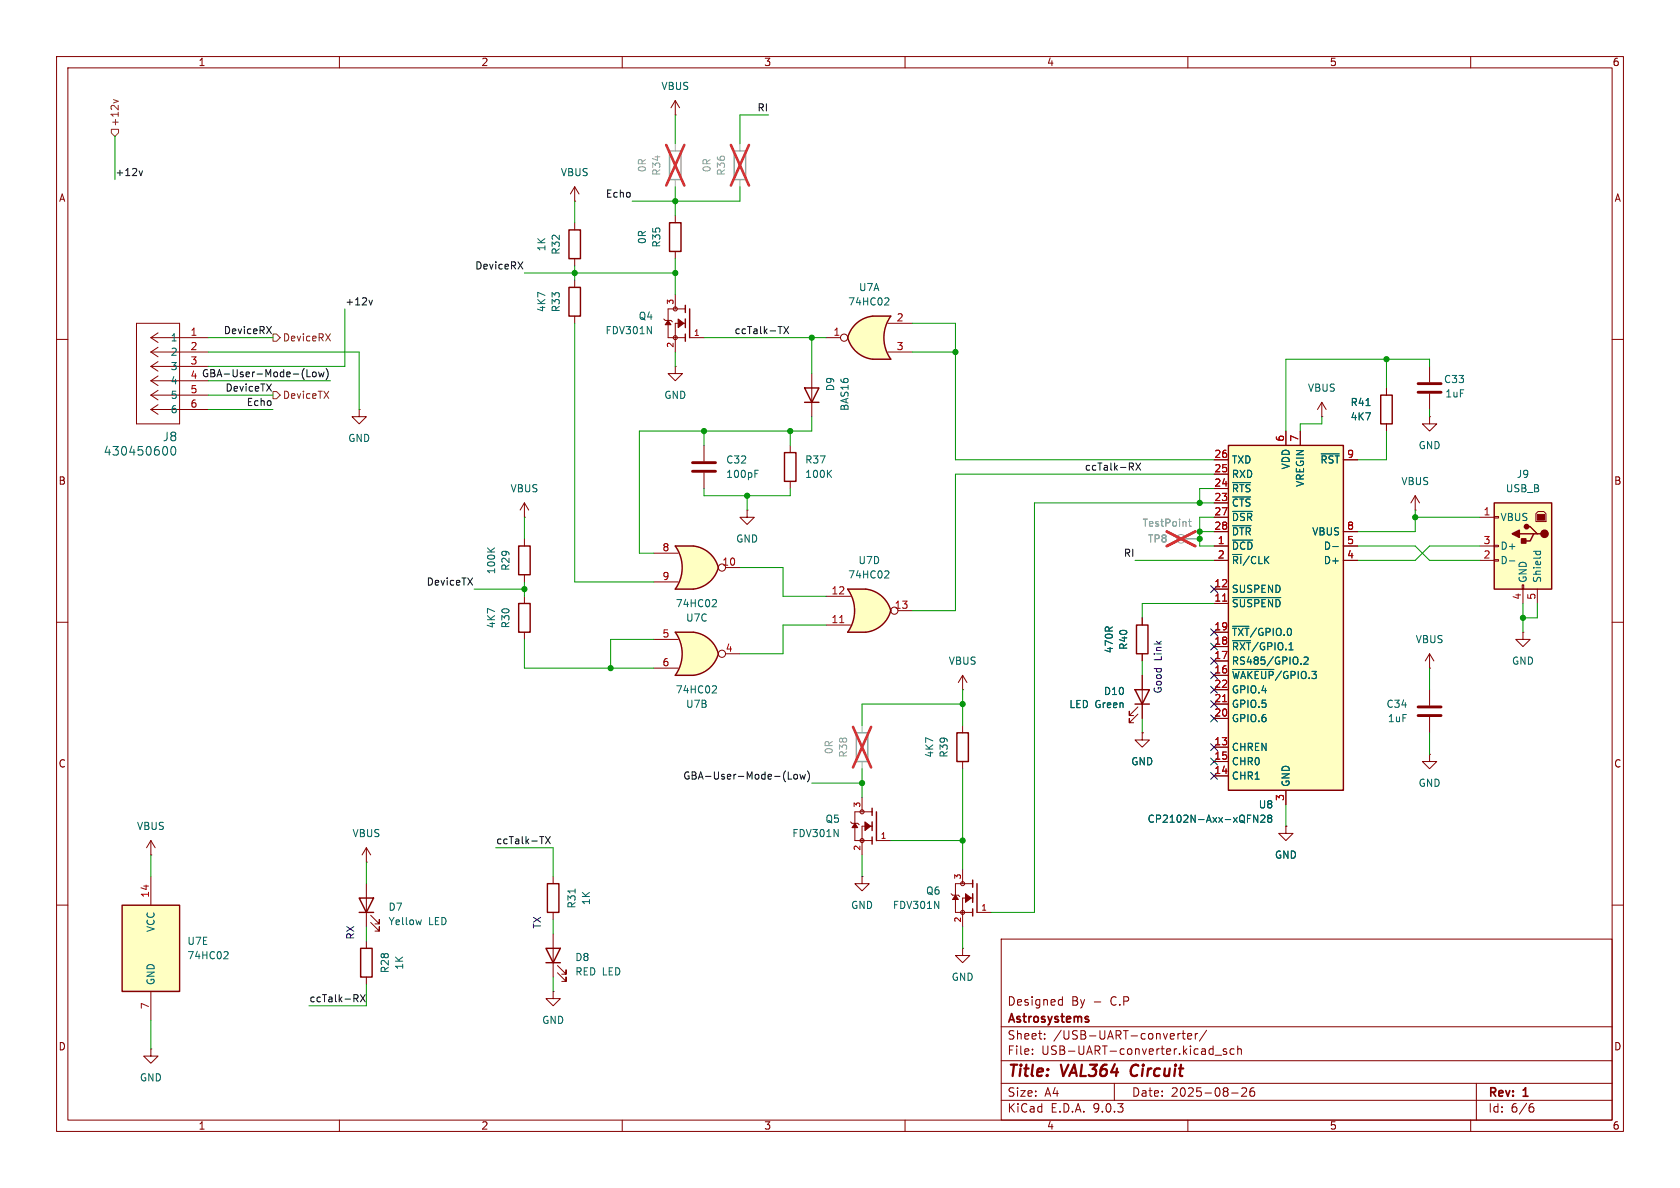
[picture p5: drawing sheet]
<svg xmlns="http://www.w3.org/2000/svg" width="297mm" height="210mm" viewBox="0 0 297 210" stroke-linecap="round" stroke-linejoin="round" font-family="sans-serif">
<g fill="none" stroke="#840000" stroke-width=".18">
<path d="M10 10h277v190h-277zM12 12h273v186h-273zM60 10v2M110 10v2M160 10v2M210 10v2M260 10v2M101.6 35.6h.1M101.6 33v2.6M101.6 39.4v1.2M101.6 33l.8 1.3M101.6 33l-.8 1.3"/>
<path d="M101.6 45.7v1.3M101.6 49.5v1.3M101.6 55.9v1.3M10 60h2M124.5 78.7v2.8M252.7 64.8v2.8M252.7 69.6v2.8M285 60h2M92.7 95.3v1.2M124.5 83.6v2.8M10 110h2M92.7 101.6v1.3"/>
<path d="M92.7 105.4v1.3M92.7 111.8v1.2M269.2 111.8v1.2h-1.2l1.2 1.3 1.3-1.3h-1.3M269.2 111.8h.1M285 110h2M201.9 129.5v1.3h-1.2l1.2 1.3 1.3-1.3h-1.3M201.9 129.5h.1M64.8 156.2v7.6M10 160h2M65.5 163.1l1.6 1.5v-.8v.8h-.8M65.5 161.8l1.6 1.5v-.7v.7h-.8M177 166h108v32h-108z"/>
<path d="M187.4 176.7l.4 .1M187.8 176.2v1.5M187.8 177.6l-.4 .1M285 160h2M60 198v2M110 198v2M160 198v2M177 194.5h108M177 191.5h108M177 187.5h108M177 181.5h108M182.5 186.3v.1"/>
<path d="M182.5 185.5v.1M184.7 183.6v.1M184.7 182.8v.1M197 191.5v3M208.2 182.7v1M208.7 182.7l-.3 .1-.2 .2M209 182.7h.5M209.2 182.2v1.3l.3 .2M210 183.2l.7-.1-.1-.3-.4-.1-.2 .2v.7h.6M210 198v2M211.3 182.7v1M211.7 182.7l-.2 .1-.2 .2"/>
<path d="M213.3 182.1l-1.3 2M214.8 186.5h1.2M216.8 185.5l-.3-.1-.3 .2 .1 .2 .5 .2v.3h-.6M217.7 193.2h1.2M218.2 185.5l-.5-.1-.2 .3v.4l.1 .2h.6M218.8 185.5l.2-.1 .4 .1 .1 .9M218.8 184.9v1.5M219.5 192.4l.6-.1 .2 .1 .1 .3-.9 1.1h.9M221.7 192.3a.59 .59 0 0 0-.7 .6v.6l.1 .2 .4 .1 .2-.1 .1-.5-.1-.3h-.5l-.2 .3M260 198v2M261 191.5v6.5M270.6 195.7h.4l.2 .3-.1 .5-.5 .1"/>
<path d="M271 195.1l-.4 .1"/>
</g>
<path d="M200.2 188.5a1.27 1.27 0 0 0 0 1.6" fill="none" stroke="#840000" stroke-width=".4"/>
<path d="M192.4 180.3v.3" fill="none" stroke="#840000" stroke-width=".3"/>
<path d="M100.6 40.6h2v5.1h-2zM100.6 50.8h2v5.1h-2zM91.7 96.5h2v5.1h-2zM91.7 106.7h2v5.1h-2zM63.5 158.8h2.5l-1.2 2.5zM63.5 161.3h2.5" fill="none" stroke="#840000" stroke-width=".25"/>
<path d="M86.2 96.9l.7 .7M87.4 96.9l-.7 .5M133.5 83.7h.4M133.5 83.1h.6M74.5 162.6l-.2 .9" fill="none" stroke="#006464" stroke-width=".18"/>
<g fill="none" stroke="#a1a1a1" stroke-width=".18">
<path d="M209.5 95.3h2.6"/>
<circle cx="208.8" cy="95.2" r=".76"/>
</g>
<path d="M210.1 92.2h.5M210.3 91.8v1.1l.3 .1" fill="none" stroke="#989898" stroke-width=".18"/>
<path d="M206.3 94l5 2.5M211.3 94l-5 2.5" fill="none" stroke="#e12e31" stroke-width=".46"/>
<path d="M250.7 67.8h4.1M250.7 69.3h4.1M122.4 81.8h4.1M122.4 83.3h4.1" fill="none" stroke="#840000" stroke-width=".51"/>
<path d="M264.2 88.9h10.1v15.2h-10.1z" fill="#ffffc2"/>
<path d="M264.2 88.9h10.1v15.2h-10.1zM268.6 94.4h2.5M269.9 93.1h.6l1.3 1.3h.6M271.8 94.4h-.7l-.6 1.2h-1.3M200.9 110.5h2v5.1h-2zM63.8 167.6h2v5.1h-2z" fill="none" stroke="#840000" stroke-width=".25"/>
<g fill="none" stroke="#840000" stroke-width=".18">
<path d="M261.6 91.4h2.6M261.6 96.5h2.6M261.6 99.1h2.6M264.2 91.3h.7v.3h-.7zM264.2 96.4h.7v.2h-.7zM264.2 98.9h.7v.3h-.7zM271.5 90.8l.4-.4h1l.4 .4v1.4h-1.8zM201.9 109.2v1.3M201.9 115.6v1.2M269.1 103.4h.3v.7h-.3zM269.2 104.1v2.6M271.8 104.1v2.6"/>
<path d="M64.8 166.4v1.2M64.8 172.7v1.3"/>
</g>
<path d="M271.8 90.9h1.2v1h-1.2z" fill="#840000" stroke="#840000" stroke-width=".18"/>
<g fill="#840000" stroke="#840000" stroke-width=".25">
<path d="M269 95.3h.7v.7h-.7z"/>
<path d="M267.3 94.4l1.3-.7v1.3z"/>
<circle cx="273" cy="94.4" r=".63"/>
<circle cx="269.9" cy="93.1" r=".38"/>
</g>
<path d="M266.8 99.2h1M271.1 97.5h1.3M271.6 97.5l-.1 .3M272.3 97.5l.1 .3" fill="none" stroke="#006464" stroke-width=".18"/>
<path d="M151.4 129.5h2v5.1h-2z" fill="none" stroke="#a1a1a1" stroke-width=".25"/>
<path d="M152.4 128.3v1.2M152.4 134.6v1.3" fill="none" stroke="#a1a1a1" stroke-width=".18"/>
<path d="M150.8 128.5l3.2 7.2M154 128.5l-3.2 7.2" fill="none" stroke="#e12e31" stroke-width=".46"/>
<path d="M149.9 111.8h3.1M149.9 104.1h3.1" fill="none" stroke="#ffffc2" stroke-width=".18"/>
<g fill="#ffffc2" stroke="#ffffc2" stroke-width=".18">
<path d="M153.1 104.1a5.2 5.2 0 0 1 4.4 3.9l-5 1.3z"/>
<path d="M152.5 106.7l5 1.2a5.1 5.1 0 0 1-4.4 3.9z"/>
</g>
<path d="M149.9 104.1h3.1v7.7h-3.1a6.6 6.6 0 0 0 0-7.7z" fill="#ffffc2"/>
<path d="M118.4 39.4h2v5.1h-2zM149.9 104.1h3.1a5.2 5.2 0 0 1 4.5 3.9 5.2 5.2 0 0 1-4.4 3.8h-3.2a6.6 6.6 0 0 0 0-7.7z" fill="none" stroke="#840000" stroke-width=".25"/>
<g fill="none" stroke="#840000" stroke-width=".18">
<path d="M119.4 38.1v1.3M119.4 44.5v1.2M146 110.5h4.4M146 105.4h4.4M158.7 108h2.6M97.8 175.3v1.2h1.3l-1.3 1.3-1.3-1.3h1.3M97.8 175.3h.1"/>
<circle cx="158.1" cy="107.9" r=".63"/>
</g>
<path d="M148.5 110.1h.7" fill="none" stroke="#a90000" stroke-width=".18"/>
<path d="M156.6 100.9l.4 .1 .1 .3-.7 .9h.7" fill="none" stroke="#006464" stroke-width=".18"/>
<path d="M118.4 26.7h2v5.1h-2z" fill="none" stroke="#a1a1a1" stroke-width=".25"/>
<path d="M119.4 25.4v1.3M119.4 31.8v1.2" fill="none" stroke="#a1a1a1" stroke-width=".18"/>
<path d="M117.8 25.6l3.2 7.2M121 25.6l-3.2 7.2" fill="none" stroke="#e12e31" stroke-width=".46"/>
<path d="M217.2 78.7h20.3v61h-20.3z" fill="#ffffc2"/>
<path d="M217.2 78.7h20.3v61h-20.3zM244.1 69.9h2v5h-2zM200.7 121.9h2.5l-1.3 2.6zM200.7 124.5h2.5" fill="none" stroke="#840000" stroke-width=".25"/>
<g fill="none" stroke="#840000" stroke-width=".18">
<path d="M227.3 76.2v2.5M229.9 76.2v2.5M233.7 73.7h.1M233.7 71.1l.7 1.3M233.7 71.1l-.8 1.3M233.7 71.1v2.6M245.1 68.6v1.3M245.1 74.9v1.3M214.6 81.3h2.6M214.6 94h2.6M214.6 96.5h2.6M214.6 99.1h2.6"/>
<path d="M214.6 83.8h2.6M214.6 86.4h2.6M214.6 88.9h2.6M214.6 91.4h2.6M237.5 81.3h2.5M237.5 94h2.5M237.5 96.5h2.5M237.5 99.1h2.5M201.9 119.4v7.6M214.6 104.1h2.6M214.6 106.7h2.6M214.6 111.8h2.6"/>
<path d="M214.6 114.3h2.6M214.6 116.8h2.6M214.6 119.4h2.6M201.2 126.2l-1.6 1.6v-.8v.8h.8M201.2 125l-1.6 1.5v-.8v.8h.8M214.6 121.9h2.6M214.6 124.5h2.6M214.6 127h2.6M214.6 132.1h2.6M214.6 134.6h2.6M214.6 137.2h2.6M227.3 139.7v2.5"/>
<path d="M252.7 121.9v2.8M252.7 126.7v2.8M26.7 151.1h.1M26.7 148.6l-.8 1.3M26.7 148.6l.7 1.3M26.7 148.6v2.5M170.2 167.6v1.3h-1.3l1.3 1.3 1.2-1.3h-1.2M170.2 167.6h.1M26.7 185.4v1.3h1.2l-1.2 1.3-1.3-1.3h1.3M26.7 185.4h.1"/>
</g>
<g fill="none" stroke="#006464" stroke-width=".18">
<path d="M241.5 71.7h.7M217.9 85.3h3.2M217.9 87.9h3.2M217.9 90.4h3.5M217.9 92.9h3.3M217.9 95.5h3.6M233.6 80.2h3.2M235.6 96.6h1M217.9 105.6h8.5M217.9 110.7h2.9M217.9 113.3h3.2M217.9 118.3h7.3"/>
<path d="M230 117.3v.1M230.5 116.3l.5-.2 .3 .4-.8 .9h.8M221.6 144.1l.8 1.3v-1.3M222.9 144.2l.5-.1 .2 .4-.8 .9h.8M224.3 144.6l-.2-.2 .2-.3h.3l.2 .2-.2 .3M224.3 144.6l-.2 .3 .1 .3 .1 .2 .4-.1 .1-.2v-.2l-.2-.3M224.3 144.6h.3"/>
</g>
<path d="M216.1 106.3h.8M216.1 124h.8" fill="none" stroke="#a90000" stroke-width=".18"/>
<path d="M250.7 125h4.1M250.7 126.5h4.1" fill="none" stroke="#840000" stroke-width=".51"/>
<path d="M21.6 160h10.1v15.3h-10.1z" fill="#ffffc2"/>
<g fill="none" stroke="#840000" stroke-width=".25">
<path d="M121.2 54v1.2M121.2 56.4v1.5M121.2 59.1v1.2M121.9 54.6v5.1M169.2 129.5h2v5.1h-2zM96.8 156.2h2v5.1h-2zM154.2 142.9v1.2M154.2 145.3v1.5M154.2 148v1.2M154.9 143.5v5.1M172 155.6v1.2M172 158v1.5"/>
<path d="M172.7 156.2v5.1M21.6 160h10.1v15.3h-10.1zM96.5 167.6h2.6l-1.3 2.6zM96.5 170.2h2.6M172 160.7v1.2"/>
</g>
<g fill="none" stroke="#840000" stroke-width=".18">
<path d="M117.3 56.4l.3 .2h1l.3 .3M119.4 52.1v2.5M121.2 54.6h-3.1v5.1h3.1M121.2 57.2h-1.8v5M121.9 59.7h2.6M250.2 90.2h.1M250.2 87.6l.8 1.3M250.2 87.6l-.8 1.3M250.2 87.6v2.6M170.2 119.4v2.5M170.2 119.4l.7 1.3M170.2 119.4l-.8 1.3"/>
<path d="M252.7 118.1h.1M252.7 115.6l.8 1.2M252.7 115.6l-.7 1.2M252.7 115.6v2.5M170.2 121.9h.1M170.2 128.3v1.2M170.2 134.6v1.3M26.7 154.9v5.1M97.8 154.9v1.3M150.4 145.3l.2 .2h1l.3 .3M152.4 154.9v1.3h-1.3l1.3 1.3 1.3-1.3h-1.3M152.4 154.9h.1"/>
<path d="M152.4 141v2.5M154.2 143.5h-3.1v5.1h3.1M154.2 146.1h-1.8v5M154.9 148.6h2.6M168.1 158l.3 .2h1l.3 .3M170.2 153.7v2.5M172 158.8h-1.8v5M172 156.2h-3.1v5.1h3.1M227.3 146.1v1.2h-1.2l1.2 1.3 1.3-1.3h-1.3M227.3 146.1h.1M26.7 175.3v5M97.8 161.3v1.3"/>
<path d="M97.8 165.1v7.6M98.6 172l1.5 1.5v-.8v.8h-.8M98.6 170.7l1.5 1.5v-.7v.7h-.8M172.7 161.3h2.6"/>
<circle cx="119.4" cy="54.6" r=".36"/>
<circle cx="119.4" cy="59.7" r=".36"/>
<circle cx="152.4" cy="143.5" r=".36"/>
<circle cx="152.4" cy="148.6" r=".36"/>
<circle cx="170.2" cy="156.2" r=".36"/>
<circle cx="170.2" cy="161.3" r=".36"/>
</g>
<path d="M101.7 157.1v.8M39.8 168.2l.4 .1 .1 .3-.8 .9h.8" fill="none" stroke="#006464" stroke-width=".18"/>
<g fill="#840000" stroke="#840000" stroke-width=".18">
<path d="M170.7 158l1 .8-1 .7z"/>
<path d="M168.9 158.2l.5 .8h-1z"/>
<path d="M119.9 56.4l1 .8-1 .7z"/>
<path d="M118.1 56.6l.5 .8h-1z"/>
<path d="M152.9 145.3l1 .8-1 .7z"/>
<path d="M151.1 145.5l.5 .8h-1z"/>
</g>
<path d="M119.4 111.8h3.2M119.4 119.4h3.2" fill="none" stroke="#ffffc2" stroke-width=".18"/>
<g fill="#ffffc2" stroke="#ffffc2" stroke-width=".18">
<path d="M122 114.2l5 1.4a5.2 5.2 0 0 1-4.4 3.8z"/>
<path d="M122.6 111.8a5.1 5.1 0 0 1 4.4 3.8l-5 1.3z"/>
</g>
<path d="M119.4 111.8h3.2v7.6h-3.2a6.7 6.7 0 0 0 0-7.6z" fill="#ffffc2"/>
<path d="M122.6 111.8h-3.2a6.6 6.6 0 0 1 0 7.6h3.2M122.6 111.8a5.1 5.1 0 0 1 4.4 3.8M127 115.6a5.2 5.2 0 0 1-4.4 3.8" fill="none" stroke="#840000" stroke-width=".25"/>
<g fill="none" stroke="#840000" stroke-width=".18">
<path d="M119.4 17.8l.7 1.3M119.4 17.8l-.8 1.3M119.4 17.8v2.5M119.4 20.3h.1M115.6 113h4.3M115.6 118.1h4.3M128.3 115.6h2.5"/>
<circle cx="127.6" cy="115.6" r=".63"/>
</g>
<path d="M126.1 121.2l.4 .1 .2 .3-.8 .9h.8" fill="none" stroke="#006464" stroke-width=".18"/>
<path d="M129.8 26.7h2v5.1h-2z" fill="none" stroke="#a1a1a1" stroke-width=".25"/>
<path d="M130.8 25.4v1.3M130.8 31.8v1.2" fill="none" stroke="#a1a1a1" stroke-width=".18"/>
<path d="M129.2 25.6l3.2 7.2M132.4 25.6l-3.2 7.2" fill="none" stroke="#e12e31" stroke-width=".46"/>
<path d="M119.4 96.5h3.2M119.4 104.1h3.2" fill="none" stroke="#ffffc2" stroke-width=".18"/>
<g fill="#ffffc2" stroke="#ffffc2" stroke-width=".18">
<path d="M122 99l5 1.3a5.2 5.2 0 0 1-4.4 3.8z"/>
<path d="M122.6 96.5a5.1 5.1 0 0 1 4.4 3.8l-5 1.3z"/>
</g>
<path d="M119.4 96.5h3.2v7.6h-3.2a6.7 6.7 0 0 0 0-7.6z" fill="#ffffc2"/>
<path d="M142.2 68.6h2.6l-1.3 2.5zM142.2 71.1h2.6M122.6 96.5h-3.2a6.6 6.6 0 0 1 0 7.6h3.2M122.6 96.5a5.1 5.1 0 0 1 4.4 3.8M127 100.3a5.2 5.2 0 0 1-4.4 3.8" fill="none" stroke="#840000" stroke-width=".25"/>
<g fill="none" stroke="#840000" stroke-width=".18">
<path d="M143.5 66v7.7M115.6 97.8h4.3M115.6 102.9h4.3M128.3 100.3h2.5M252.7 133.4v1.2h-1.2l1.2 1.3 1.3-1.3h-1.3M252.7 133.4h.1"/>
<circle cx="127.6" cy="100.3" r=".63"/>
</g>
<path d="M126.1 106l.4 .1 .2 .3-.8 .9h.8" fill="none" stroke="#006464" stroke-width=".18"/>
<path d="M154.3 55.9h3.2M154.3 63.5h3.2" fill="none" stroke="#ffffc2" stroke-width=".18"/>
<g fill="#ffffc2" stroke="#ffffc2" stroke-width=".18">
<path d="M149.9 59.7l5-1.4-.6 5.2a5.2 5.2 0 0 1-4.4-3.8z"/>
<path d="M151.1 57.4a5.1 5.1 0 0 1 3.2-1.5l.5 5.1-4.9-1.3 .4-1.2z"/>
</g>
<path d="M154.3 55.9h3.2a6.6 6.6 0 0 0 0 7.6h-3.2z" fill="#ffffc2"/>
<path d="M151.1 57.4a5.1 5.1 0 0 1 3.2-1.5h3.2a6.6 6.6 0 0 0 0 7.6h-3.2a5.2 5.2 0 0 1-4.4-3.8l.4-1.2zM138.7 80h2v5.1h-2z" fill="none" stroke="#840000" stroke-width=".25"/>
<g fill="none" stroke="#840000" stroke-width=".18">
<path d="M24.1 57.2h7.6v17.7h-7.6zM26.7 59.7h10.1M26.7 59.7l1.2 .8M27.9 58.8l-1.2 .9M146 59.7h2.6M157 57.2h4.3M26.7 62.2h10.1M26.7 62.2l1.2 .9M26.7 64.8h10.1M26.7 64.8l1.2 .8M26.7 67.3h10.1M26.7 67.3l1.2 .9"/>
<path d="M26.7 69.9h10.1M26.7 69.9l1.2 .8M26.7 72.4h10.1M26.7 72.4l1.2 .8M27.9 61.4l-1.2 .8M27.9 63.9l-1.2 .9M27.9 66.5l-1.2 .8M27.9 69l-1.2 .9M27.9 71.5l-1.2 .9M63.5 72.4v1.3h-1.3l1.3 1.2 1.3-1.2h-1.3M63.5 72.4h.1M119.4 64.8v1.2h-1.3l1.3 1.3 1.2-1.3h-1.2"/>
<path d="M119.4 64.8h.1M139.7 78.7v1.3M157 62.2h4.3M227.3 76.2v2.5M229.9 76.2v2.5M245.1 68.6v1.3M245.1 74.9v1.3M252.7 73.7v1.2h-1.2l1.2 1.3 1.3-1.3h-1.3M252.7 73.7h.1M92.7 91.4h.1M92.7 88.9l.8 1.3M92.7 88.9l-.8 1.3"/>
<path d="M92.7 88.9v2.5M132.1 90.2v1.2h-1.3l1.3 1.3 1.2-1.3h-1.2M132.1 90.2h.1M139.7 85.1v1.3M214.6 81.3h2.6M214.6 94h2.6M214.6 96.5h2.6M214.6 99.1h2.6M214.6 83.8h2.6M214.6 86.4h2.6M214.6 88.9h2.6M214.6 91.4h2.6"/>
<path d="M237.5 81.3h2.5M237.5 94h2.5M237.5 96.5h2.5M237.5 99.1h2.5M201.9 109.2v1.3M201.9 115.6v1.2M201.9 119.4v2.5M214.6 104.1h2.6M214.6 106.7h2.6M214.6 111.8h2.6M214.6 114.3h2.6M214.6 116.8h2.6"/>
<path d="M214.6 119.4h2.6M201.9 129.5h.1M201.9 124.5v2.5M214.6 121.9h2.6M214.6 124.5h2.6M214.6 127h2.6M214.6 132.1h2.6M214.6 134.6h2.6M214.6 137.2h2.6M227.3 139.7v2.5M64.8 152.4h.1M64.8 149.9l-.8 1.2"/>
<path d="M64.8 149.9l.7 1.2M64.8 149.9v2.5M227.3 146.1h.1"/>
<circle cx="149.2" cy="59.7" r=".63"/>
</g>
<g fill="none" stroke="#006464" stroke-width=".18">
<path d="M156.6 52.6l.4 .1 .1 .3-.7 .9h.7M29.5 79.1l.1 .4-.1 .8M30.6 78.9a.95 .95 0 0 0 0 1.6 .83 .83 0 0 0 .6-.7 .83 .83 0 0 0-.3-.8l-.2-.1M241.5 71.7h.7M146.5 83.7l.5 .7M147 83.1l-.7 .8M217.9 85.3h3.2M217.9 87.9h3.2M217.9 90.4h3.5M217.9 92.9h3.3M217.9 95.5h3.6M233.6 80.2h3.2"/>
<path d="M235.6 96.6h1M217.9 105.6h8.5M217.9 110.7h2.9M217.9 113.3h3.2M217.9 118.3h7.3M230 117.3v.1M230.5 116.3l.5-.2 .3 .4-.8 .9h.8M221.6 144.1l.8 1.3v-1.3M222.9 144.2l.5-.1 .2 .4-.8 .9h.8M224.3 144.6l-.2-.2 .2-.3h.3l.2 .2-.2 .3M224.3 144.6l-.2 .3 .1 .3 .1 .2 .4-.1 .1-.2v-.2l-.2-.3M224.3 144.6h.3"/>
</g>
<path d="M20.1 17.6l.8 .3-.8 .3M19.7 22.9h1.3v.6l-.7 .6-.6-.6zM48.3 59.1h.6l.6 .6-.6 .6h-.6zM57.6 59l.8 1.3M58.4 59l-.8 1.3M48.3 69.2h.6l.6 .7-.6 .6h-.6z" fill="none" stroke="#725600" stroke-width=".18"/>
<g fill="none" stroke="#0f0f0f" stroke-width=".18">
<path d="M24.6 30.2l.3 .8 .3-.8M47.1 57.7l.9 1.3M48 57.7l-.9 1.3M65.2 53.1l.3 .8 .3-.8M91.6 46.3l.8 1.3M92.4 46.3l-.8 1.3M138.6 57.7l.8 1.3M139.4 57.7l-.8 1.3M54.3 65.3v1.3h.6M55.4 65.8h.3l.2 .2v.4l-.2 .2-.3-.1-.2-.1zM56.3 65.8l.3 .8 .2-.6 .2 .6 .3-.8M57.7 65.2a1.46 1.46 0 0 1 0 1.9"/>
<path d="M200.8 81.8l.8 1.3M201.6 81.8l-.8 1.3M139.4 136.5v1.2h.6M140.4 137l.2-.1 .3 .1 .1 .5-.1 .2h-.3l-.2-.1zM141.4 136.9l.3 .8 .2-.6 .2 .6 .3-.8M142.7 136.3a1.46 1.46 0 0 1 0 1.9M96.4 147.9l.9 1.3M97.3 147.9l-.9 1.3M63.7 175.8l.9 1.3M64.6 175.8l-.9 1.3"/>
</g>
<g fill="none" stroke="#009600" stroke-width=".18">
<path d="M20.3 24.1v7.7M101.6 35.6v3.8M119.4 20.3v5.1M119.4 33v5.1M130.8 33v2.6h-19M135.9 20.3h-5.1v5.1M36.8 59.7h11.5M61 54.6v10.2h-24.2M92.7 48.3h26.7M101.6 57.2v45.7h14M101.6 47v2.5M119.4 45.7v6.4"/>
<path d="M124.5 59.7h21.5M143.5 59.7v6.3M161.3 57.2h7.6v24.1h45.7M36.8 62.2h26.7v10.2M36.8 67.3h21.6M36.8 72.4h11.5M36.8 69.9h11.5M119.4 62.2v2.6M124.5 76.2v2.5M139.7 76.2v2.5M143.5 73.7v2.5h-30.5v21.6h2.6M161.3 62.2h7.6"/>
<path d="M233.7 73.7v1.2h-3.8v1.3M245.1 76.2v5.1h-5.1M245.1 63.5v5.1M252.7 64.8v-1.3h-25.4v12.7M252.7 72.4v1.3M92.7 91.4v3.9M124.5 86.4v1.2h15.2v-1.2M132.1 87.6v2.6M200.7 99.1h13.9M212.1 94h2.5M214.6 88.9h-31.7v72.4h-7.6M214.6 86.4h-2.5v2.5"/>
<path d="M214.6 91.4h-2.5v5.1h2.5M214.6 83.8h-45.7v24.2h-7.6M240 96.5h10.2l2.5 2.6h8.9M250.2 90.2v3.8h-10.2M250.2 91.4h11.4M261.6 96.5h-8.9l-2.5 2.6h-10.2M83.8 104.1h8.9M92.7 113v5.1h22.9M92.7 102.9v2.5M115.6 113h-7.7v5.1M130.8 100.3h7.6v5.1h7.6M146 110.5h-7.6v5.1h-7.6"/>
<path d="M201.9 116.8v2.6M214.6 106.7h-12.7v2.5M252.7 118.1v3.8M269.2 106.7v5.1M271.8 106.7v2.5h-2.6M143.5 138.4h8.9M152.4 135.9v5.1M170.2 124.5h-17.8v3.8M170.2 121.9v6.4M170.2 135.9v17.8M201.9 127v2.5M252.7 129.5v3.9"/>
<path d="M26.7 151.1v3.8M64.8 152.4v3.8M87.6 149.9h10.2v5M152.4 151.1v3.8M157.5 148.6h12.7M227.3 142.2v3.9M64.8 163.8v2.6M64.8 174v3.8h-10.2M97.8 162.6v2.5M97.8 172.7v2.6M170.2 163.8v3.8M26.7 180.3v5.1"/>
</g>
<g fill="none" stroke="#000084" stroke-width=".18">
<path d="M214 103.5l1.2 1.2M214 118.8l1.2 1.2M214 116.2l1.2 1.2M214 113.7l1.2 1.2M214 111.2l1.2 1.2M215.2 103.5l-1.2 1.2M215.2 118.8l-1.2 1.2M215.2 116.2l-1.2 1.2M215.2 113.7l-1.2 1.2M215.2 111.2l-1.2 1.2M214 126.4l1.2 1.2M214 131.5l1.2 1.2"/>
<path d="M214 123.9l1.2 1.2M214 134l1.2 1.2M214 136.6l1.2 1.2M214 121.3l1.2 1.2M215.2 126.4l-1.2 1.2M215.2 131.5l-1.2 1.2M215.2 123.9l-1.2 1.2M215.2 134l-1.2 1.2M215.2 136.6l-1.2 1.2M215.2 121.3l-1.2 1.2"/>
</g>
<path d="M210.1 92.2h.5M210.3 91.8v1.1l.3 .1" fill="none" stroke="#989898" stroke-width=".18"/>
<path d="M209.5 95.3h2.6" fill="none" stroke="#a1a1a1" stroke-width=".18"/>
<path d="M206.3 94l5 2.5M211.3 94l-5 2.5" fill="none" stroke="#e12e31" stroke-width=".46"/>
<path d="M216.1 106.3h.8M216.1 124h.8" fill="none" stroke="#a90000" stroke-width=".18"/>
<g fill="#009600" stroke="#009600" stroke-width=".18">
<circle cx="212.1" cy="88.9" r=".46"/>
<circle cx="212.1" cy="94" r=".46"/>
<circle cx="168.9" cy="62.2" r=".46"/>
<circle cx="170.2" cy="124.5" r=".46"/>
<circle cx="139.7" cy="76.2" r=".46"/>
<circle cx="124.5" cy="76.2" r=".46"/>
<circle cx="143.5" cy="59.7" r=".46"/>
<circle cx="119.4" cy="35.6" r=".46"/>
<circle cx="152.4" cy="138.4" r=".46"/>
<circle cx="107.9" cy="118.1" r=".46"/>
<circle cx="170.2" cy="148.6" r=".46"/>
<circle cx="212.1" cy="95.3" r=".46"/>
<circle cx="269.2" cy="109.2" r=".46"/>
<circle cx="250.2" cy="91.4" r=".46"/>
<circle cx="245.1" cy="63.5" r=".46"/>
<circle cx="101.6" cy="48.3" r=".46"/>
<circle cx="119.4" cy="48.3" r=".46"/>
<circle cx="132.1" cy="87.6" r=".46"/>
<circle cx="92.7" cy="104.1" r=".46"/>
</g>
<g font-size="2.8" fill="#840000">
<text x="178" y="190.9">Title:</text>
<text x="187.7" y="190.9">VAL364</text>
<text x="200.7" y="190.9">Circuit</text>
</g>
<g font-size="2.1" fill="#006464">
<text x="18.2" y="80.7">430450600</text>
<text x="28.7" y="78.2">J8</text>
</g>
<g font-size="2.1" fill="#840000">
<text x="178" y="178">Designed</text>
<text x="189.4" y="178">By</text>
<text x="193.3" y="178">-</text>
<text x="196.5" y="178">C.P</text>
<text x="178" y="184">Sheet:</text>
<text x="178" y="181.2">Astrosystems</text>
<text x="186.2" y="184">/USB-UART-converter/</text>
<text x="178" y="186.7">File:</text>
<text x="184.1" y="186.7">USB-UART-converter.kicad_sch</text>
<text x="178" y="196.9">KiCad</text>
<text x="178" y="194.1">Size:</text>
<text x="184.7" y="194.1">A4</text>
<text x="185.7" y="196.9">E.D.A.</text>
<text x="193.3" y="196.9">9.0.3</text>
<text x="200" y="194.1">Date:</text>
<text x="207" y="194.1">2025-08-26</text>
<text x="263" y="194.3">Rev:</text>
<text x="263" y="196.9">Id:</text>
<text x="267.1" y="196.9">6/6</text>
<text x="269.4" y="194.3">1</text>
</g>
<g font-size="1.8" fill="#840000">
<text x="35" y="11.9">1</text>
<text x="85" y="11.9">2</text>
<text x="135" y="11.9">3</text>
<text x="185" y="11.9">4</text>
<text x="235" y="11.9">5</text>
<text x="285" y="11.9">6</text>
<text x="10.3" y="35.9">A</text>
<text x="285.3" y="35.9">A</text>
<text x="10.3" y="85.9">B</text>
<text x="285.3" y="85.9">B</text>
<text x="10.3" y="135.9">C</text>
<text x="285.3" y="135.9">C</text>
<text x="10.3" y="185.9">D</text>
<text x="285.3" y="185.9">D</text>
<text x="35" y="199.9">1</text>
<text x="85" y="199.9">2</text>
<text x="135" y="199.9">3</text>
<text x="185" y="199.9">4</text>
<text x="235" y="199.9">5</text>
<text x="285" y="199.9">6</text>
</g>
<g font-size="1.8" fill="#006464">
<text x="116.8" y="16.1">VBUS</text>
<text x="99" y="31.3">VBUS</text>
<text x="96.6" y="44.5" transform="rotate(-90 96.6 44.5)">1K</text>
<text x="99.2" y="45.1" transform="rotate(-90 99.2 45.1)">R32</text>
<text x="114.4" y="43.3" transform="rotate(-90 114.4 43.3)">0R</text>
<text x="116.9" y="43.9" transform="rotate(-90 116.9 43.9)">R35</text>
<text x="151.8" y="51.7">U7A</text>
<text x="96.6" y="55.3" transform="rotate(-90 96.6 55.3)">4K7</text>
<text x="99.2" y="55.3" transform="rotate(-90 99.2 55.3)">R33</text>
<text x="107" y="59.3">FDV301N</text>
<text x="112.8" y="56.7">Q4</text>
<text x="149.8" y="54.2">74HC02</text>
<text x="30.1" y="60.6">1</text>
<text x="30.1" y="63.1">2</text>
<text x="30.1" y="65.6">3</text>
<text x="30.1" y="68.2">4</text>
<text x="30.1" y="70.7">5</text>
<text x="117.3" y="70.7">GND</text>
<text x="147.7" y="69.2" transform="rotate(-90 147.7 69.2)">D9</text>
<text x="231.1" y="69.4">VBUS</text>
<text x="238.7" y="72">R41</text>
<text x="255.2" y="67.9">C33</text>
<text x="255.4" y="70.5">1uF</text>
<text x="30.1" y="73.3">6</text>
<text x="150.2" y="72.7" transform="rotate(-90 150.2 72.7)">BAS16</text>
<text x="238.7" y="74.5">4K7</text>
<text x="61.5" y="78.3">GND</text>
<text x="128.3" y="82.1">C32</text>
<text x="142.2" y="82.1">R37</text>
<text x="217.7" y="82.1">TXD</text>
<text x="228.2" y="83.1" transform="rotate(-90 228.2 83.1)">VDD</text>
<text x="233.3" y="82.1">~{RST}</text>
<text x="250.7" y="79.6">GND</text>
<text x="90.2" y="87.2">VBUS</text>
<text x="128.3" y="84.7">100pF</text>
<text x="142.2" y="84.7">100K</text>
<text x="217.7" y="84.7">RXD</text>
<text x="217.7" y="87.2">~{RTS}</text>
<text x="217.7" y="89.8">~{CTS}</text>
<text x="230.7" y="86.2" transform="rotate(-90 230.7 86.2)">VREGIN</text>
<text x="247.6" y="86">VBUS</text>
<text x="266.1" y="87.2">USB_B</text>
<text x="268" y="84.7">J9</text>
<text x="217.7" y="92.3">~{DSR}</text>
<text x="217.7" y="94.8">~{DTR}</text>
<text x="231.9" y="94.8">VBUS</text>
<text x="265.2" y="92.3">VBUS</text>
<text x="87.7" y="101.6" transform="rotate(-90 87.7 101.6)">100K</text>
<text x="90.3" y="101" transform="rotate(-90 90.3 101)">R29</text>
<text x="130" y="96.1">GND</text>
<text x="151.7" y="99.9">U7D</text>
<text x="217.7" y="97.4">~{DCD}</text>
<text x="217.7" y="99.9">~{RI}/CLK</text>
<text x="233.9" y="97.4">D-</text>
<text x="233.9" y="99.9">D+</text>
<text x="265.2" y="97.4">D+</text>
<text x="265.2" y="99.9">D-</text>
<text x="119.4" y="107.5">74HC02</text>
<text x="149.8" y="102.5">74HC02</text>
<text x="217.7" y="105">SUSPEND</text>
<text x="217.7" y="107.5">~{SUSPEND}</text>
<text x="270.1" y="103.1" transform="rotate(-90 270.1 103.1)">GND</text>
<text x="272.6" y="103.1" transform="rotate(-90 272.6 103.1)">Shield</text>
<text x="87.7" y="111.2" transform="rotate(-90 87.7 111.2)">4K7</text>
<text x="90.3" y="111.2" transform="rotate(-90 90.3 111.2)">R30</text>
<text x="121.2" y="110.1">U7C</text>
<text x="217.7" y="112.6">~{TXT}/GPIO.0</text>
<text x="250.2" y="113.9">VBUS</text>
<text x="167.6" y="117.7">VBUS</text>
<text x="197" y="115.6" transform="rotate(-90 197 115.6)">470R</text>
<text x="199.5" y="115" transform="rotate(-90 199.5 115)">R40</text>
<text x="217.7" y="115.2">~{RXT}/GPIO.1</text>
<text x="217.7" y="117.7">RS485/GPIO.2</text>
<text x="267.2" y="117.7">GND</text>
<text x="119.4" y="122.8">74HC02</text>
<text x="121.2" y="125.3">U7B</text>
<text x="188.9" y="125.4">LED Green</text>
<text x="195.1" y="123.1">D10</text>
<text x="217.7" y="120.2">~{WAKEUP}/GPIO.3</text>
<text x="217.7" y="122.8">GPIO.4</text>
<text x="217.7" y="125.3">GPIO.5</text>
<text x="245" y="125.3">C34</text>
<text x="217.7" y="127.9">GPIO.6</text>
<text x="245.3" y="127.9">1uF</text>
<text x="165.2" y="134" transform="rotate(-90 165.2 134)">4K7</text>
<text x="167.7" y="134" transform="rotate(-90 167.7 134)">R39</text>
<text x="199.9" y="135.5">GND</text>
<text x="217.7" y="132.9">CHREN</text>
<text x="217.7" y="135.5">CHR0</text>
<text x="217.7" y="138">CHR1</text>
<text x="222.4" y="143.1">U8</text>
<text x="228.2" y="139.2" transform="rotate(-90 228.2 139.2)">GND</text>
<text x="250.7" y="139.3">GND</text>
<text x="24.1" y="146.9">VBUS</text>
<text x="62.2" y="148.2">VBUS</text>
<text x="140" y="148.2">FDV301N</text>
<text x="145.8" y="145.6">Q5</text>
<text x="202.8" y="145.6">CP2102N-Axx-xQFN28</text>
<text x="225.3" y="152">GND</text>
<text x="68.6" y="161.2">D7</text>
<text x="102" y="160.7" transform="rotate(-90 102 160.7)">R31</text>
<text x="104.5" y="160.1" transform="rotate(-90 104.5 160.1)">1K</text>
<text x="150.4" y="160.9">GND</text>
<text x="157.8" y="160.9">FDV301N</text>
<text x="163.6" y="158.3">Q6</text>
<text x="27.5" y="164.9" transform="rotate(-90 27.5 164.9)">VCC</text>
<text x="33" y="167.2">U7E</text>
<text x="68.6" y="163.7">Yellow</text>
<text x="75.7" y="163.7">LED</text>
<text x="33" y="169.8">74HC02</text>
<text x="68.9" y="172.1" transform="rotate(-90 68.9 172.1)">R28</text>
<text x="71.5" y="171.5" transform="rotate(-90 71.5 171.5)">1K</text>
<text x="101.6" y="170.1">D8</text>
<text x="101.6" y="172.6">RED LED</text>
<text x="168.1" y="173.6">GND</text>
<text x="27.5" y="174.2" transform="rotate(-90 27.5 174.2)">GND</text>
<text x="95.8" y="181.2">GND</text>
<text x="24.6" y="191.4">GND</text>
</g>
<g font-size="1.8" fill="#725600">
<text x="21.2" y="22.5" transform="rotate(-90 21.2 22.5)">+12v</text>
<text x="49.9" y="60.6">DeviceRX</text>
<text x="49.9" y="70.7">DeviceTX</text>
</g>
<g font-size="1.8" fill="#0f0f0f">
<text x="133.8" y="19.8">RI</text>
<text x="20.3" y="31.2">+12v</text>
<text x="107" y="35">Echo</text>
<text x="83.9" y="47.7">DeviceRX</text>
<text x="39.5" y="59.2">DeviceRX</text>
<text x="61" y="54.1">+12v</text>
<text x="129.8" y="59.2">ccTalk-TX</text>
<text x="33.6" y="67.1">4 GBA-User-Mode-(Low)</text>
<text x="39.8" y="69.3">DeviceTX</text>
<text x="43.5" y="71.9">Echo</text>
<text x="191.7" y="83.3">ccTalk-RX</text>
<text x="198.6" y="98.5">RI</text>
<text x="75.3" y="103.6">DeviceTX</text>
<text x="120.7" y="137.9">GBA-User-Mode-(Low)</text>
<text x="87.6" y="149.3">ccTalk-TX</text>
<text x="54.6" y="177.3">ccTalk-RX</text>
</g>
<g font-size="1.8" fill="#989898">
<text x="114.4" y="30.6" transform="rotate(-90 114.4 30.6)">0R</text>
<text x="116.9" y="31.2" transform="rotate(-90 116.9 31.2)">R34</text>
<text x="125.8" y="30.6" transform="rotate(-90 125.8 30.6)">0R</text>
<text x="128.4" y="31.2" transform="rotate(-90 128.4 31.2)">R36</text>
<text x="201.9" y="93.3">TestPoint</text>
<text x="202.8" y="96.1">TP8</text>
<text x="147.4" y="133.4" transform="rotate(-90 147.4 133.4)">0R</text>
<text x="150" y="134" transform="rotate(-90 150 134)">R38</text>
</g>
<g font-size="1.8" fill="#a90000">
<text x="33.6" y="59.4">1</text>
<text x="147.2" y="59.4">1</text>
<text x="158.4" y="56.9">2</text>
<text x="33.6" y="62">2</text>
<text x="33.6" y="64.5">3</text>
<text x="158.4" y="62">3</text>
<text x="33.6" y="69.6">5</text>
<text x="33.6" y="72.1">6</text>
<text x="214.6" y="81">26</text>
<text x="214.6" y="83.6">25</text>
<text x="227.1" y="78.2" transform="rotate(-90 227.1 78.2)">6</text>
<text x="229.6" y="78.2" transform="rotate(-90 229.6 78.2)">7</text>
<text x="238.1" y="81">9</text>
<text x="214.6" y="86.1">24</text>
<text x="214.6" y="88.6">23</text>
<text x="214.6" y="91.2">27</text>
<text x="214.6" y="93.7">28</text>
<text x="238.1" y="93.7">8</text>
<text x="262.2" y="91.2">1</text>
<text x="117" y="97.5">8</text>
<text x="127.6" y="100.1">10</text>
<text x="215.2" y="96.3">1</text>
<text x="215.2" y="98.8">2</text>
<text x="238.1" y="96.3">5</text>
<text x="238.1" y="98.8">4</text>
<text x="262.2" y="96.3">3</text>
<text x="262.2" y="98.8">2</text>
<text x="117" y="102.6">9</text>
<text x="146.9" y="105.2">12</text>
<text x="158.1" y="107.7">13</text>
<text x="214.6" y="103.9">12</text>
<text x="214.6" y="106.4">11</text>
<text x="269" y="106.1" transform="rotate(-90 269 106.1)">4</text>
<text x="271.5" y="106.1" transform="rotate(-90 271.5 106.1)">5</text>
<text x="117" y="112.8">5</text>
<text x="146.9" y="110.2">11</text>
<text x="214.6" y="111.5">19</text>
<text x="117" y="117.9">6</text>
<text x="128.2" y="115.3">4</text>
<text x="214.6" y="114">18</text>
<text x="214.6" y="116.6">17</text>
<text x="214.6" y="119.1">16</text>
<text x="214.6" y="121.7">22</text>
<text x="214.6" y="124.2">21</text>
<text x="214.6" y="126.7">20</text>
<text x="214.6" y="131.8">13</text>
<text x="214.6" y="134.4">15</text>
<text x="214.6" y="136.9">14</text>
<text x="227.1" y="141.7" transform="rotate(-90 227.1 141.7)">3</text>
<text x="26.4" y="158.8" transform="rotate(-90 26.4 158.8)">14</text>
<text x="26.4" y="178.5" transform="rotate(-90 26.4 178.5)">7</text>
</g>
<g font-size="1.8" fill="#0000c2">
<text x="205.6" y="116.8" transform="rotate(-90 205.6 116.8)">Link</text>
<text x="205.6" y="122.7" transform="rotate(-90 205.6 122.7)">Good</text>
<text x="62.8" y="166.2" transform="rotate(-90 62.8 166.2)">RX</text>
<text x="95.9" y="164.3" transform="rotate(-90 95.9 164.3)">TX</text>
</g>
<g font-size="1.4" fill="#a90000">
<text x="119.1" y="54" transform="rotate(-90 119.1 54)">3</text>
<text x="122.6" y="59.4">1</text>
<text x="119.1" y="61.6" transform="rotate(-90 119.1 61.6)">2</text>
<text x="152.1" y="142.9" transform="rotate(-90 152.1 142.9)">3</text>
<text x="155.6" y="148.3">1</text>
<text x="152.1" y="150.5" transform="rotate(-90 152.1 150.5)">2</text>
<text x="169.9" y="155.6" transform="rotate(-90 169.9 155.6)">3</text>
<text x="173.4" y="161">1</text>
<text x="169.9" y="163.2" transform="rotate(-90 169.9 163.2)">2</text>
</g>
</svg>
